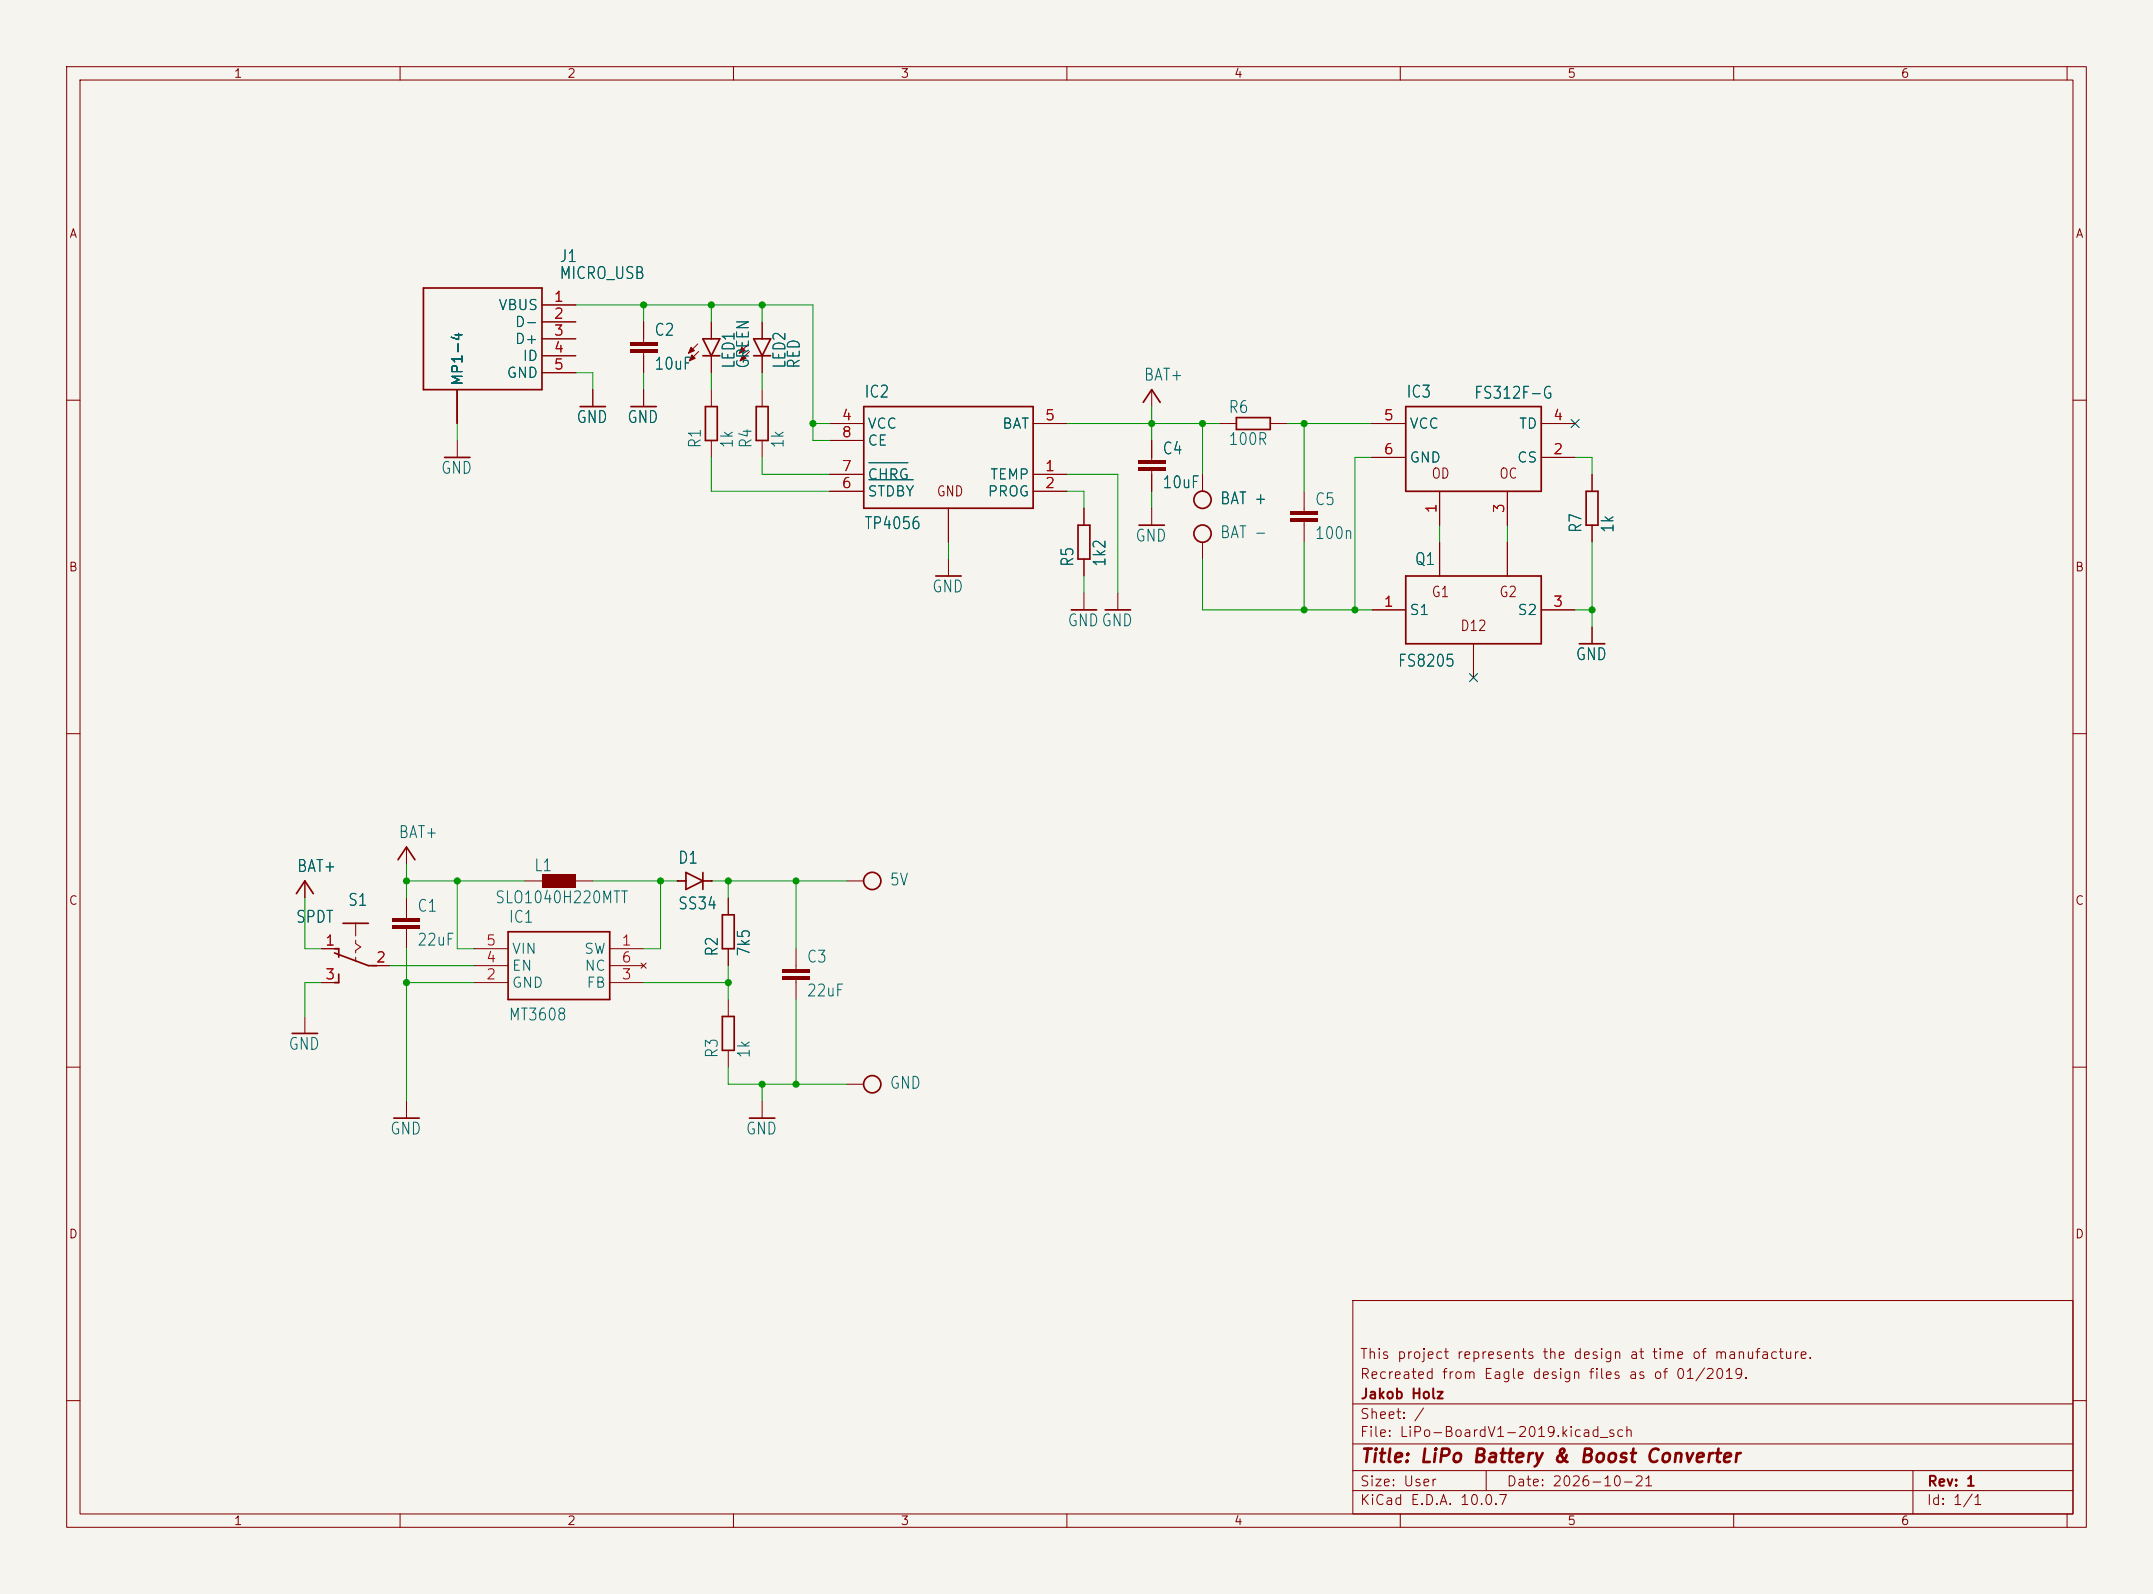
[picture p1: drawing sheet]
<svg xmlns="http://www.w3.org/2000/svg" width="323mm" height="239mm" viewBox="0 0 323 239" stroke-linecap="round" stroke-linejoin="round" font-family="sans-serif">
<path d="M0 0h322.9v239h-322.9z" fill="#f5f4ef" stroke="#f5f4ef" stroke-width=".15"/>
<g fill="none" stroke="#840000" stroke-width=".15">
<path d="M10 10h302.9v219h-302.9zM12 12h298.9v215h-298.9zM60 10v2M110 10v2M160 10v2M210 10v2M260 10v2M310 10v2M10 60h2M310.9 60h2M10 110h2M310.9 110h2"/>
<path d="M10 160h2M310.9 160h2M202.9 195h108v32h-108zM10 210h2M202.9 216.5h108M202.9 210.5h108M310.9 210h2M60 227v2M110 227v2M160 227v2M202.9 223.5h108M202.9 220.5h108"/>
<path d="M210 227v2M222.9 220.5v3M260 227v2M286.9 220.5v6.5M310 227v2"/>
</g>
<g fill="#840000">
<path d="M193.5 76.7h4.1v.5h-4.1z"/>
<path d="M193.5 77.7h4.1v.5h-4.1z"/>
</g>
<g fill="none" stroke="#840000" stroke-width=".15">
<path d="M88.9 58.4v2.6M104.6 51.6l-1.3 1.4M104.8 52.7l-1.4 1.4M106.7 48.3v2.5M106.7 53.3v2.6M172.7 76.2v2.5M195.6 73.7v3M195.6 78.2v3.1M162.6 88.9v2.5M167.6 88.9v2.5M205.7 91.4h5.1M215.9 81.3v5.1"/>
<path d="M221 96.5v5.1M226.1 81.3v5.1M231.1 91.4h5.1M238.8 94v2.5M45.7 132.1v2.5M53.3 138.4v1.9M48.3 142.2h2.5M48.3 147.3h2.5M53.3 141v.5l.8 .5-.8 .5v.4M53.3 143.5v.6M55.9 144.8h2.5"/>
</g>
<g fill="none" stroke="#840000" stroke-width=".25">
<path d="M105.4 50.8h2.5l-1.2 2.5zM105.4 53.3h2.5M87 61h3.8M170.8 78.7h3.8M160.7 91.4h3.8M165.7 91.4h3.8M210.8 86.4h20.3v10.1h-20.3zM236.9 96.5h3.8M44.4 134l1.3-1.9 1.3 1.9M51.4 138.4h3.8M50.2 142.2h.6v1.3M50.2 142.9l5 1.9h1.3"/>
<path d="M50.8 146.1v1.2h-.6"/>
</g>
<g fill="#840000" stroke="#840000" stroke-width=".15">
<path d="M103.6 52.1l.5 .5-.8 .4z"/>
<path d="M103.8 53.2l.5 .5-.9 .4z"/>
</g>
<g fill="#840000">
<path d="M58.9 137.7h4.1v.5h-4.1z"/>
<path d="M58.9 138.7h4.1v.5h-4.1z"/>
</g>
<g fill="none" stroke="#840000" stroke-width=".15">
<path d="M180.3 71.1v2.6M205.7 68.6h5.1M205.7 63.5h5.1M215.9 73.7v5M226.1 73.7v5M231.1 68.6h5.1M231.1 63.5h5.1M238.8 71.1v2.6M238.8 78.7v2.6M61 127v2.5M61 134.6v3.1M61 139.2v3"/>
<path d="M101.6 132.1h.1M106.7 132.1h.1M109.2 134.6v2.6M45.7 152.4v2.5M71.1 142.2h5.1M71.1 147.3h5.1M71.1 144.8h5.1M91.4 142.2h5.1M91.4 147.3h5.1M91.4 144.8h5.1M96.1 144.4l.8 .8M96.9 144.4l-.8 .8"/>
<path d="M109.2 142.2v2.6M109.2 149.9v2.5M109.2 157.5v2.5M61 165.1v2.5M114.3 165.1v2.5M127 162.6h2.5"/>
</g>
<g fill="none" stroke="#840000" stroke-width=".25">
<path d="M210.8 61h20.3v12.7h-20.3zM237.9 73.7h1.7v5h-1.7zM59.7 128.9l1.3-1.9 1.2 1.9M76.2 139.7h15.2v10.2h-15.2zM101.6 132.1h1.3M102.9 130.8l2.5 1.3-2.5 1.3zM105.4 132.1h1.3M105.4 130.8v2.6M108.3 137.2h1.8v5h-1.8zM43.8 154.9h3.8M108.3 152.4h1.8v5.1h-1.8zM59.1 167.6h3.8"/>
<path d="M112.4 167.6h3.8"/>
<circle cx="180.3" cy="74.9" r="1.3"/>
<circle cx="130.8" cy="162.6" r="1.3"/>
</g>
<path d="M81.3 131.1h5.1v2h-5.1z" fill="#840000"/>
<path d="M78.7 132.1h2.6M86.4 132.1h2.5M127 132.1h2.5" fill="none" stroke="#840000" stroke-width=".15"/>
<circle cx="130.8" cy="132.1" r="1.3" fill="none" stroke="#840000" stroke-width=".25"/>
<g fill="#840000">
<path d="M117.3 145.3h4.1v.5h-4.1z"/>
<path d="M117.3 146.3h4.1v.5h-4.1z"/>
</g>
<g fill="none" stroke="#840000" stroke-width=".15">
<path d="M96.5 58.4v2.6M112.3 51.6l-1.4 1.4M112.4 52.7l-1.4 1.4M114.3 48.3v2.5M114.3 53.3v2.6M114.3 58.4v2.6M172.7 58.4v2.6M68.6 66v2.6M114.3 66v2.6M124.5 63.5h5M124.5 71.1h5M124.5 73.7h5"/>
<path d="M124.5 66h5M142.2 76.2v5.1M154.9 63.5h5.1M154.9 71.1h5.1M154.9 73.7h5.1M162.6 76.2v2.5M182.9 63.5h2.5M190.5 63.5h2.5M142.2 83.8v2.6M162.6 83.8v2.6M180.3 81.3v2.5M119.4 142.2v3.1"/>
<path d="M119.4 146.8v3.1"/>
</g>
<g fill="none" stroke="#840000" stroke-width=".25">
<path d="M113 50.8h2.6l-1.3 2.5zM113 53.3h2.6M66.7 68.6h3.8M94.6 61h3.8M113.4 61h1.8v5h-1.8zM129.5 61h25.4v15.2h-25.4zM161.7 78.7h1.7v5.1h-1.7zM171.4 60.3l1.3-1.9 1.3 1.9M185.4 62.6h5.1v1.8h-5.1zM140.3 86.4h3.8"/>
<circle cx="180.3" cy="80" r="1.3"/>
</g>
<g fill="#840000" stroke="#840000" stroke-width=".15">
<path d="M111.3 52.1l.5 .5-.9 .4z"/>
<path d="M111.4 53.2l.5 .5-.9 .4z"/>
</g>
<path d="M130.3 71.9h6.7M130.3 69.4h5.9" fill="none" stroke="#006464" stroke-width=".15"/>
<g fill="#840000">
<path d="M170.7 69.1h4.1v.5h-4.1z"/>
<path d="M170.7 70.1h4.1v.5h-4.1z"/>
</g>
<path d="M68.6 58.4v5.1M81.3 45.7h5.1M81.3 48.3h5.1M81.3 50.8h5.1M81.3 53.3h5.1M81.3 55.9h5.1M106.7 58.4v2.6M106.7 66v2.6M172.7 66v3.1M172.7 70.6v3.1" fill="none" stroke="#840000" stroke-width=".15"/>
<path d="M63.5 43.2h17.8v15.2h-17.8zM105.8 61h1.8v5h-1.8z" fill="none" stroke="#840000" stroke-width=".25"/>
<g fill="#840000">
<path d="M94.5 51.3h4.1v.5h-4.1z"/>
<path d="M94.5 52.3h4.1v.5h-4.1z"/>
</g>
<g fill="none" stroke="#840000" stroke-width=".15">
<path d="M68.6 58.4v5.1M81.3 45.7h5.1M81.3 48.3h5.1M81.3 50.8h5.1M81.3 53.3h5.1M81.3 55.9h5.1M88.9 58.4v2.6M96.5 48.3v3M96.5 52.8v3.1M96.5 58.4v2.6M106.7 48.3v2.5M106.7 53.3v2.6"/>
<path d="M114.3 48.3v2.5M114.3 53.3v2.6M124.5 63.5h5M124.5 71.1h5M124.5 73.7h5M124.5 66h5M142.2 76.2v5.1M154.9 63.5h5.1M154.9 71.1h5.1M154.9 73.7h5.1M162.6 76.2v2.5M172.7 66v2.6"/>
<path d="M172.7 71.1v2.6M180.3 71.1v2.6M205.7 68.6h5.1M205.7 63.5h5.1M215.9 73.7v5M226.1 73.7v5M231.1 68.6h5.1M231.1 63.5h5.1M238.8 71.1v2.6M238.8 78.7v2.6M162.6 83.8v2.6M205.7 91.4h5.1"/>
<path d="M215.9 81.3v5.1M221 96.5v5.1M226.1 81.3v5.1M231.1 91.4h5.1M238.8 94v2.5M45.7 132.1v2.5M101.6 132.1h.1M106.7 132.1h.1M109.2 134.6v2.6M48.3 142.2h2.5M48.3 147.3h2.5M55.9 144.8h2.5"/>
<path d="M109.2 142.2v2.6"/>
</g>
<g fill="none" stroke="#009600" stroke-width=".15">
<path d="M86.4 45.7h35.5v20.3h2.6M86.4 55.9h2.5v2.5M96.5 45.7v2.6M96.5 55.9v2.5M106.7 45.7v2.6M106.7 55.9v2.5M114.3 45.7v2.6M114.3 55.9v2.5M68.6 63.5v2.5M106.7 68.6v5.1h17.8M114.3 68.6v2.5h10.2M121.9 63.5h2.6"/>
<path d="M160 63.5h22.9M160 73.7h2.6v2.5M160 71.1h7.6v17.8M172.7 61v5M172.7 73.7v2.5M180.3 63.5v7.6M193 63.5h12.7M195.6 63.5v10.2M205.7 68.6h-2.5v22.8M215.9 78.7v2.6M226.1 78.7v2.6M236.2 68.6h2.6v2.5"/>
<path d="M142.2 81.3v2.5M162.6 86.4v2.5M180.3 83.8v7.6h25.4M195.6 81.3v10.1M236.2 91.4h2.6M238.8 81.3v12.7M45.7 134.6v7.6h2.6M61 129.5v5.1M61 132.1h17.7M68.6 132.1v10.1h2.5M88.9 132.1h12.7M99.1 132.1v10.1h-2.6"/>
<path d="M106.7 132.1h20.3M109.2 132.1v2.5M119.4 132.1v10.1M48.3 147.3h-2.6v5.1M58.4 144.8h12.7M61 142.2v22.9M61 147.3h10.1M96.5 147.3h12.7M109.2 144.8v5.1M119.4 149.9v12.7M109.2 160v2.6h17.8M114.3 162.6v2.5"/>
</g>
<path d="M235.6 62.9l1.2 1.2M236.8 62.9l-1.2 1.2M220.4 101l1.2 1.2M221.6 101l-1.2 1.2" fill="none" stroke="#000084" stroke-width=".15"/>
<path d="M130.3 71.9h6.7M130.3 69.4h5.9" fill="none" stroke="#006464" stroke-width=".15"/>
<g fill="#009600" stroke="#009600" stroke-width=".15">
<circle cx="109.2" cy="132.1" r=".46"/>
<circle cx="99.1" cy="132.1" r=".46"/>
<circle cx="121.9" cy="63.5" r=".46"/>
<circle cx="96.5" cy="45.7" r=".46"/>
<circle cx="106.7" cy="45.7" r=".46"/>
<circle cx="114.3" cy="45.7" r=".46"/>
<circle cx="195.6" cy="63.5" r=".46"/>
<circle cx="238.8" cy="91.4" r=".46"/>
<circle cx="203.2" cy="91.4" r=".46"/>
<circle cx="109.2" cy="147.3" r=".46"/>
<circle cx="114.3" cy="162.6" r=".46"/>
<circle cx="119.4" cy="162.6" r=".46"/>
<circle cx="119.4" cy="132.1" r=".46"/>
<circle cx="61" cy="147.3" r=".46"/>
<circle cx="68.6" cy="132.1" r=".46"/>
<circle cx="61" cy="132.1" r=".46"/>
<circle cx="172.7" cy="63.5" r=".46"/>
<circle cx="195.6" cy="91.4" r=".46"/>
<circle cx="180.3" cy="63.5" r=".46"/>
</g>
<text font-size="2" fill="#840000" x="203.9" y="219.8">Title: LiPo Battery &amp; Boost Converter</text>
<g font-size="1.8" fill="#006464">
<text x="83.8" y="39.7">J1</text>
<text x="83.8" y="42.3">MICRO_USB</text>
<text x="98" y="50.8">C2</text>
<text x="98" y="55.9">10uF</text>
<text x="110.6" y="55.4" transform="rotate(-90 110.6 55.4)">LED1</text>
<text x="112.8" y="55.4" transform="rotate(-90 112.8 55.4)">GREEN</text>
<text x="118.2" y="55.4" transform="rotate(-90 118.2 55.4)">LED2</text>
<text x="120.4" y="55.4" transform="rotate(-90 120.4 55.4)">RED</text>
<text x="171.4" y="57.5">BAT+</text>
<text x="86.3" y="63.9">GND</text>
<text x="94" y="63.9">GND</text>
<text x="129.5" y="60.1">IC2</text>
<text x="184.1" y="62.4">R6</text>
<text x="210.8" y="60.1">IC3</text>
<text x="221" y="60.2">FS312F-G</text>
<text x="66" y="71.5">GND</text>
<text x="105.6" y="67.3" transform="rotate(-90 105.6 67.3)">R1</text>
<text x="110.4" y="67.3" transform="rotate(-90 110.4 67.3)">1k</text>
<text x="113.2" y="67.3" transform="rotate(-90 113.2 67.3)">R4</text>
<text x="118" y="67.3" transform="rotate(-90 118 67.3)">1k</text>
<text x="174.2" y="68.6">C4</text>
<text x="184.1" y="67.2">100R</text>
<text x="174.2" y="73.7">10uF</text>
<text x="182.9" y="76.1">BAT +</text>
<text x="197.1" y="76.2">C5</text>
<text x="129.5" y="79.8">TP4056</text>
<text x="170.2" y="81.7">GND</text>
<text x="182.9" y="81.2">BAT -</text>
<text x="197.1" y="81.3">100n</text>
<text x="237.6" y="80" transform="rotate(-90 237.6 80)">R7</text>
<text x="242.4" y="80" transform="rotate(-90 242.4 80)">1k</text>
<text x="139.7" y="89.3">GND</text>
<text x="161.4" y="85.1" transform="rotate(-90 161.4 85.1)">R5</text>
<text x="166.2" y="85.1" transform="rotate(-90 166.2 85.1)">1k2</text>
<text x="212.1" y="85.2">Q1</text>
<text x="160" y="94.4">GNDGND</text>
<text x="209.5" y="100.4">FS8205</text>
<text x="236.2" y="99.4">GND</text>
<text x="44.4" y="131.2">BAT+</text>
<text x="59.7" y="126.1">BAT+</text>
<text x="80" y="131.1">L1</text>
<text x="101.6" y="129.9">D1</text>
<text x="52.1" y="136.3">S1</text>
<text x="62.5" y="137.2">C1</text>
<text x="74.1" y="135.9">SLO1040H220MTT</text>
<text x="101.6" y="136.8">SS34</text>
<text x="133.3" y="133.2">5V</text>
<text x="44.3" y="138.8">SPDT</text>
<text x="62.5" y="142.2">22uF</text>
<text x="76.2" y="138.8">IC1</text>
<text x="108.1" y="143.5" transform="rotate(-90 108.1 143.5)">R2</text>
<text x="112.9" y="143.5" transform="rotate(-90 112.9 143.5)">7k5</text>
<text x="120.9" y="144.8">C3</text>
<text x="120.9" y="149.9">22uF</text>
<text x="76.2" y="153.5">MT3608</text>
<text x="43.2" y="157.9">GND</text>
<text x="108.1" y="158.8" transform="rotate(-90 108.1 158.8)">R3</text>
<text x="112.9" y="158.8" transform="rotate(-90 112.9 158.8)">1k</text>
<text x="133.3" y="163.7">GND</text>
<text x="58.4" y="170.6">GND</text>
<text x="111.7" y="170.6">GND</text>
</g>
<g font-size="1.6" fill="#840000">
<text x="214.6" y="89.9">G1</text>
<text x="224.8" y="89.9">G2</text>
<text x="218.9" y="95">D12</text>
</g>
<g font-size="1.5" fill="#006464">
<text x="74.6" y="46.9">VBUS</text>
<text x="77.1" y="49.4">D-</text>
<text x="77.1" y="52">D+</text>
<text x="69.7" y="58" transform="rotate(-90 69.7 58)">MP1-4</text>
<text x="75.9" y="57">GND</text>
<text x="78.3" y="54.5">ID</text>
<text x="130" y="64.7">VCC</text>
<text x="150.2" y="64.7">BAT</text>
<text x="211.3" y="64.7">VCC</text>
<text x="227.7" y="64.7">TD</text>
<text x="130" y="67.2">CE</text>
<text x="211.3" y="69.7">GND</text>
<text x="227.4" y="69.7">CS</text>
<text x="130" y="74.8">STDBY</text>
<text x="130" y="72.3">CHRG</text>
<text x="148" y="74.8">PROG</text>
<text x="148.4" y="72.3">TEMP</text>
<text x="211.3" y="92.6">S1</text>
<text x="227.5" y="92.6">S2</text>
<text x="76.7" y="143.4">VIN</text>
<text x="87.5" y="143.4">SW</text>
<text x="76.7" y="148.5">GND</text>
<text x="76.7" y="145.9">EN</text>
<text x="87.6" y="145.9">NC</text>
<text x="87.8" y="148.5">FB</text>
</g>
<g font-size="1.5" fill="#a90000">
<text x="82.9" y="45.6">1</text>
<text x="82.9" y="48.2">2</text>
<text x="82.9" y="50.7">3</text>
<text x="82.9" y="53.3">4</text>
<text x="82.9" y="55.8">5</text>
<text x="126.1" y="63.4">4</text>
<text x="126.1" y="66">8</text>
<text x="156.6" y="63.4">5</text>
<text x="207.4" y="63.4">5</text>
<text x="232.8" y="63.4">4</text>
<text x="126.1" y="71">7</text>
<text x="156.6" y="71">1</text>
<text x="207.4" y="68.5">6</text>
<text x="232.8" y="68.5">2</text>
<text x="126.1" y="73.6">6</text>
<text x="156.6" y="73.6">2</text>
<text x="215.8" y="77.1" transform="rotate(-90 215.8 77.1)">1</text>
<text x="226" y="77.1" transform="rotate(-90 226 77.1)">3</text>
<text x="207.4" y="91.4">1</text>
<text x="232.8" y="91.4">3</text>
<text x="48.7" y="142.2">1</text>
<text x="72.8" y="142.2">5</text>
<text x="93.1" y="142.2">1</text>
<text x="48.7" y="147.2">3</text>
<text x="56.3" y="144.7">2</text>
<text x="72.8" y="147.2">2</text>
<text x="72.8" y="144.7">4</text>
<text x="93.1" y="147.2">3</text>
<text x="93.1" y="144.7">6</text>
</g>
<g font-size="1.5" fill="#840000">
<text x="140.4" y="74.8">GND</text>
<text x="214.6" y="72.1">OD</text>
<text x="224.8" y="72.1">OC</text>
<text x="203.8" y="207.1">Recreated from Eagle design files as of 01/2019.</text>
<text x="203.8" y="204.1">This project represents the design at time of manufacture.</text>
<text x="203.8" y="215.8">File: LiPo-BoardV1-2019.kicad_sch</text>
<text x="203.8" y="213.1">Sheet: /</text>
<text x="203.9" y="210.1">Jakob Holz</text>
<text x="203.8" y="226">KiCad E.D.A. 10.0.7</text>
<text x="203.8" y="223.2">Size: User</text>
<text x="225.8" y="223.2">Date: 2026-10-21</text>
<text x="288.8" y="226">Id: 1/1</text>
<text x="288.9" y="223.2">Rev: 1</text>
</g>
<g font-size="1.3" fill="#840000">
<text x="35" y="12">1</text>
<text x="85" y="12">2</text>
<text x="135" y="12">3</text>
<text x="185" y="12">4</text>
<text x="235" y="12">5</text>
<text x="285" y="12">6</text>
<text x="10.3" y="36">A</text>
<text x="311.2" y="36">A</text>
<text x="10.2" y="86">B</text>
<text x="311.1" y="86">B</text>
<text x="10.2" y="136">C</text>
<text x="311.1" y="136">C</text>
<text x="10.2" y="186">D</text>
<text x="311.1" y="186">D</text>
<text x="35" y="229">1</text>
<text x="85" y="229">2</text>
<text x="135" y="229">3</text>
<text x="185" y="229">4</text>
<text x="235" y="229">5</text>
<text x="285" y="229">6</text>
</g>
</svg>
